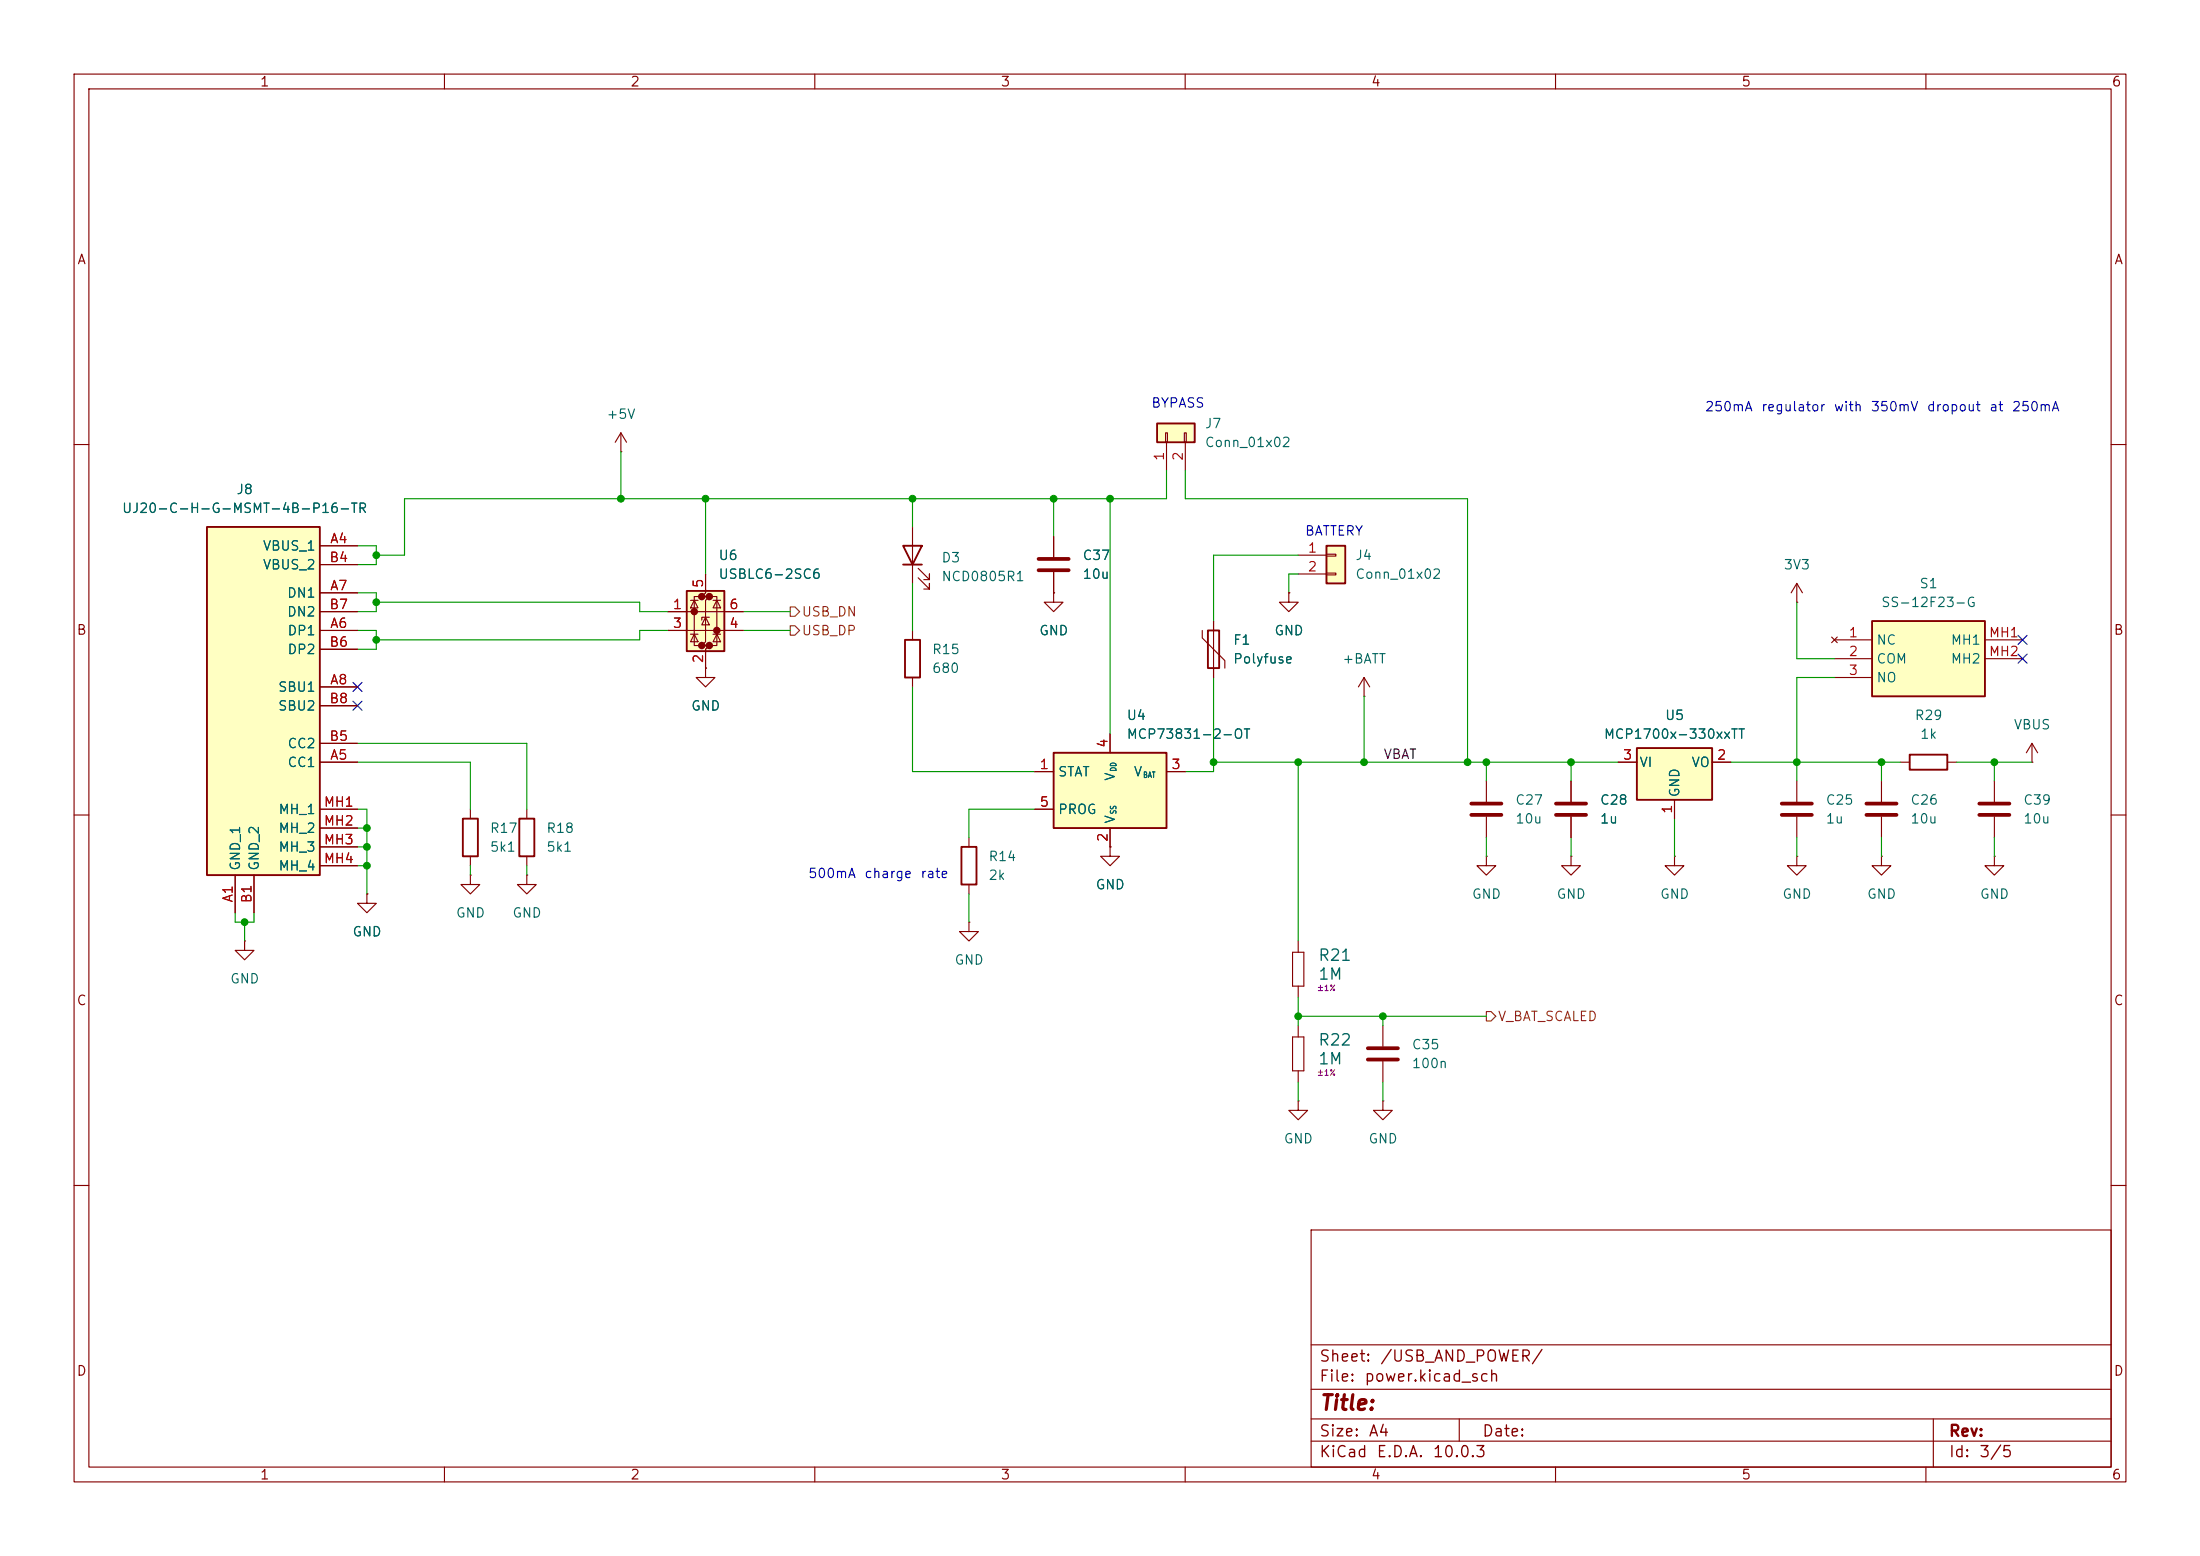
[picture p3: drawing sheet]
<svg xmlns="http://www.w3.org/2000/svg" width="297mm" height="210mm" viewBox="0 0 297 210" stroke-linecap="round" stroke-linejoin="round" font-family="sans-serif">
<g fill="none" stroke="#840000" stroke-width=".15">
<path d="M10 10h277v190h-277zM12 12h273v186h-273zM60 10v2M110 10v2M160 10v2M210 10v2M260 10v2M10 60h2M285 60h2M10 110h2M285 110h2M10 160h2"/>
<path d="M177 166h108v32h-108zM285 160h2M60 198v2M110 198v2M160 198v2M177 194.5h108M177 191.5h108M177 187.5h108M177 181.5h108M197 191.5v3M210 198v2M260 198v2"/>
<path d="M261 191.5v6.5"/>
</g>
<path d="M92.7 79.8h5.1v8.1h-5.1z" fill="#ffffc2"/>
<g fill="#840000" stroke="#840000" stroke-width=".51">
<circle cx="93.7" cy="82.5" r=".25"/>
<circle cx="94.7" cy="80.5" r=".25"/>
<circle cx="94.7" cy="87.1" r=".25"/>
<circle cx="95.8" cy="80.5" r=".25"/>
<circle cx="95.8" cy="87.1" r=".25"/>
<circle cx="96.8" cy="85.1" r=".25"/>
</g>
<g fill="none" stroke="#840000" stroke-width=".15">
<path d="M95.2 77.5v2.5l-.5 .5h1.1l-.6 .5v5.6l-.5 .5h1.1l-.6 .5v2.6M242.6 78.7l-.8 1.3M242.6 78.7l.7 1.3M242.6 78.7v2.6M90.2 82.6h10.1M90.2 85.1h10.1M93.2 85.6h1M93.2 81h1M93.7 81l.5 1h-1zM93.7 85.6l.5 1h-1zM94.7 80.5h-1v6.6h1M95.2 83.3l.6 1h-1.1z"/>
<path d="M95.8 83.3h-1.1v.4M95.8 80.5h1v6.6h-1M96.3 85.6h1M96.3 81h1M96.8 81l.5 1h-1zM96.8 85.6l.5 1h-1zM242.6 81.3h.1M63.5 109.2v1.3M63.5 115.6v1.2M71.1 109.2v1.3M71.1 115.6v1.2M130.8 113v1.3"/>
<path d="M130.8 119.4v1.3M200.7 115.6v1.2h1.2l-1.2 1.3-1.3-1.3h1.3M200.7 115.6h.1M200.7 105.4v2.8M200.7 110.2v2.8M212.1 115.6v1.2h1.3l-1.3 1.3-1.3-1.3h1.3M212.1 115.6h.1M269.2 115.6v1.2h1.3l-1.3 1.3-1.2-1.3h1.2M269.2 115.6h.1M269.2 105.4v2.8M269.2 110.2v2.8M274.3 102.9h.1"/>
<path d="M274.3 100.3l-.7 1.3M274.3 100.3l.8 1.3M274.3 100.3v2.6M33 127v1.3h1.3l-1.3 1.2-1.3-1.2h1.3M33 127h.1M49.5 120.7v1.2h1.3l-1.3 1.3-1.2-1.3h1.2M49.5 120.7h.1M130.8 124.5v1.2h1.3l-1.3 1.3-1.3-1.3h1.3M130.8 124.5h.1M174.5 140h1.5v4.5h-1.5zM175.3 138.4v1.6M186.7 138.4v2.8"/>
<path d="M175.3 148.6v1.3h1.2l-1.2 1.2-1.3-1.2h1.3M175.3 148.6h.1M175.3 144.5v1.6M186.7 148.6v1.3h1.3l-1.3 1.2-1.3-1.2h1.3M186.7 148.6h.1M186.7 143.3v2.8"/>
</g>
<path d="M92.7 79.8h5.1v8.1h-5.1zM62.5 110.5h2v5.1h-2zM70.1 110.5h2v5.1h-2zM129.8 114.3h2v5.1h-2z" fill="none" stroke="#840000" stroke-width=".25"/>
<path d="M198.6 108.5h4.1M198.6 110h4.1M267.2 108.5h4.1M267.2 110h4.1M184.7 143h4M184.7 141.5h4" fill="none" stroke="#840000" stroke-width=".51"/>
<path d="M252.7 83.8h15.3v10.2h-15.3z" fill="#ffffc2"/>
<path d="M252.7 83.8h15.3v10.2h-15.3zM257.8 101.9h5.1v2h-5.1z" fill="none" stroke="#840000" stroke-width=".25"/>
<path d="M247.3 86l.7 .7M247.6 86.4h5.1M247.6 88.9h5.1M247.6 91.4h5.1M248 86l-.7 .7M268 86.4h5M268 88.9h5M256.5 102.9h1.3M262.9 102.9h1.3" fill="none" stroke="#840000" stroke-width=".15"/>
<path d="M27.9 71.1h15.3v47h-15.3z" fill="#ffffc2"/>
<path d="M27.9 71.1h15.3v47h-15.3z" fill="none" stroke="#840000" stroke-width=".25"/>
<g fill="none" stroke="#840000" stroke-width=".15">
<path d="M43.2 73.7h5.1M43.2 76.2h5.1M43.2 85.1h5.1M43.2 80h5.1M43.2 92.7h5.1M43.2 87.6h5.1M43.2 82.6h5.1M43.2 95.3h5.1M31.7 118.1v5.1M34.3 118.1v5.1M43.2 102.9h5.1M43.2 100.3h5.1"/>
<path d="M43.2 109.2h5.1M43.2 111.8h5.1M43.2 114.3h5.1M43.2 116.8h5.1"/>
</g>
<path d="M156.2 57.2h5.1v2.5h-5.1z" fill="#ffffc2"/>
<path d="M156.2 57.2h5.1v2.5h-5.1z" fill="none" stroke="#840000" stroke-width=".25"/>
<path d="M157.4 58.4h.2v1.3h-.2zM157.5 59.7v3.8M159.9 58.4h.2v1.3h-.2zM160 59.7v3.8" fill="none" stroke="#840000" stroke-width=".15"/>
<path d="M179.1 73.7h2.5v5h-2.5z" fill="#ffffc2"/>
<path d="M179.1 73.7h2.5v5h-2.5zM163.1 85.1h1.5v5.1h-1.5z" fill="none" stroke="#840000" stroke-width=".25"/>
<g fill="none" stroke="#840000" stroke-width=".15">
<path d="M83.8 58.4l-.7 1.3M83.8 58.4l.8 1.3M83.8 58.4v2.6M83.8 61h.1M175.3 74.9h3.8M175.3 77.5h3.8M179.1 74.8h1.2v.3h-1.2zM179.1 77.3h1.2v.3h-1.2zM162.3 85.1v1l3.1 3.1v1M163.8 83.8v7.6M174 80v1.3h1.3l-1.3 1.3-1.3-1.3h1.3M174 80h.1"/>
<path d="M212.1 105.4v2.8M212.1 110.2v2.8M226.1 115.6v1.2h1.2l-1.2 1.3-1.3-1.3h1.3M226.1 115.6h.1"/>
</g>
<path d="M210.1 108.5h4M210.1 110h4" fill="none" stroke="#840000" stroke-width=".51"/>
<path d="M221 101h10.1v7h-10.1z" fill="#ffffc2"/>
<path d="M221 101h10.1v7h-10.1z" fill="none" stroke="#840000" stroke-width=".25"/>
<g fill="none" stroke="#840000" stroke-width=".15">
<path d="M142.2 72.4v2.8M142.2 77.2v2.8M142.2 80v1.3h1.3l-1.3 1.3-1.2-1.3h1.2M142.2 80h.1M218.4 102.9h2.6M226.1 108v2.5M231.1 102.9h2.6M242.6 115.6v1.2h1.2l-1.2 1.3-1.3-1.3h1.3M242.6 115.6h.1M242.6 105.4v2.8M242.6 110.2v2.8M254 115.6v1.2h1.3l-1.3 1.3-1.3-1.3h1.3"/>
<path d="M254 115.6h.1"/>
</g>
<path d="M140.2 75.4h4.1M140.2 77h4.1M240.5 108.5h4.1M240.5 110h4.1" fill="none" stroke="#840000" stroke-width=".51"/>
<path d="M142.2 101.6h15.3v10.2h-15.3z" fill="#ffffc2"/>
<path d="M121.9 73.7h2.6l-1.3 2.5zM121.9 76.2h2.6M122.2 86.4h2v5h-2zM142.2 101.6h15.3v10.2h-15.3z" fill="none" stroke="#840000" stroke-width=".25"/>
<g fill="none" stroke="#840000" stroke-width=".15">
<path d="M43.2 73.7h5.1M43.2 76.2h5.1M95.2 77.5v2.5M123.2 71.1v7.6M124 78l1.5 1.5v-.8v.8h-.8M124 76.7l1.5 1.5v-.7v.7h-.8M142.2 72.4v2.8M142.2 77.2v2.8M43.2 82.6h5.1M43.2 85.1h5.1M43.2 80h5.1M43.2 92.7h5.1"/>
<path d="M43.2 87.6h5.1M43.2 95.3h5.1M90.2 82.6h2.5M90.2 85.1h2.5M95.2 90.2v1.2h1.3l-1.3 1.3-1.2-1.3h1.2M95.2 90.2h.1M95.2 87.6v2.6M97.8 82.6h2.5M97.8 85.1h2.5M123.2 85.1v1.3M123.2 91.4v1.3M142.2 80h.1"/>
<path d="M149.9 99.1v2.5M163.8 83.8v1.3M163.8 90.2v1.2M174 80h.1M184.1 94h.1M184.1 91.4l-.7 1.3M184.1 91.4l.8 1.3M184.1 91.4v2.6M31.7 118.1v5.1M34.3 118.1v5.1M43.2 109.2h5.1M43.2 102.9h5.1"/>
<path d="M43.2 100.3h5.1M43.2 111.8h5.1M43.2 114.3h5.1M43.2 116.8h5.1M63.5 118.1v1.3h1.3l-1.3 1.3-1.3-1.3h1.3M63.5 118.1h.1M71.1 118.1v1.3h1.3l-1.3 1.3-1.3-1.3h1.3M71.1 118.1h.1M139.7 104.1h2.5M139.7 109.2h2.5M149.9 114.3v1.3h1.2l-1.2 1.2-1.3-1.2h1.3M149.9 114.3h.1"/>
<path d="M149.9 111.8v2.5M157.5 104.1h2.5M212.1 105.4v2.8M212.1 110.2v2.8M218.4 102.9h2.6M226.1 108v2.5M231.1 102.9h2.6M254 105.4v2.8M254 110.2v2.8M49.5 120.7h.1M174.5 128.5h1.5v4.6h-1.5zM175.3 127v1.5"/>
<path d="M175.3 133.1v1.5"/>
</g>
<path d="M252 108.5h4M252 110h4" fill="none" stroke="#840000" stroke-width=".51"/>
<path d="M106.7 81.9h.6l.6 .7-.6 .6h-.6zM106.7 84.5h.6l.6 .6-.6 .6h-.6zM200.7 136.5h.6l.6 .7-.6 .6h-.6z" fill="none" stroke="#725600" stroke-width=".15"/>
<g fill="none" stroke="#009600" stroke-width=".15">
<path d="M48.3 73.7h2.5v2.5h-2.5M83.8 61v6.3M95.2 67.3v10.2M123.2 67.3v3.8M123.2 78.7v6.4M142.2 67.3v5.1M149.9 67.3v31.8M157.5 63.5v3.8h-102.9v7.6h-3.8M160 63.5v3.8h38.1v35.6M175.3 77.5h-1.3v2.5M175.3 74.9h-11.5v8.9M48.3 85.1h2.5v2.5h-2.5"/>
<path d="M48.3 80h2.5v2.6h-2.5M50.8 81.3h35.6v1.3h3.8M90.2 85.1h-3.8v1.3h-35.6M100.3 85.1h6.4M100.3 82.6h6.4M123.2 92.7v11.4h16.5M163.8 91.4v12.7h-3.8M184.1 94v8.9M242.6 81.3v7.6h5M247.6 91.4h-5v14M48.3 102.9h15.2v6.3M48.3 109.2h1.2v11.5"/>
<path d="M48.3 116.8h1.2M48.3 100.3h22.8v8.9M48.3 111.8h1.2M48.3 114.3h1.2M63.5 116.8v1.3M71.1 116.8v1.3M139.7 109.2h-8.9v3.8M163.8 102.9h54.6M175.3 102.9v24.1M200.7 102.9v2.5M200.7 113v2.6M212.1 102.9v2.5"/>
<path d="M212.1 113v2.6M226.1 110.5v5.1M233.7 102.9h22.8M242.6 113v2.6M254 102.9v2.5M254 113v2.6M264.2 102.9h10.1M269.2 102.9v2.5M269.2 113v2.6M31.7 123.2v1.3h2.6v-1.3M33 124.5v2.5M130.8 120.7v3.8"/>
<path d="M175.3 134.6v3.8M175.3 137.2h25.4M186.7 137.2v1.2M175.3 146.1v2.5M186.7 146.1v2.5"/>
</g>
<path d="M47.7 92.1l1.2 1.2M47.7 94.6l1.2 1.3M48.9 92.1l-1.2 1.2M48.9 94.6l-1.2 1.3M272.4 88.3l1.3 1.2M272.4 85.8l1.3 1.2M273.7 88.3l-1.3 1.2M273.7 85.8l-1.3 1.2" fill="none" stroke="#000084" stroke-width=".15"/>
<g fill="#009600" stroke="#009600" stroke-width=".14">
<circle cx="212.1" cy="102.9" r=".46"/>
<circle cx="269.2" cy="102.9" r=".46"/>
<circle cx="242.6" cy="102.9" r=".46"/>
<circle cx="254" cy="102.9" r=".46"/>
<circle cx="95.2" cy="67.3" r=".46"/>
<circle cx="83.8" cy="67.3" r=".46"/>
<circle cx="123.2" cy="67.3" r=".46"/>
<circle cx="50.8" cy="86.4" r=".46"/>
<circle cx="49.5" cy="116.8" r=".46"/>
<circle cx="49.5" cy="114.3" r=".46"/>
<circle cx="50.8" cy="81.3" r=".46"/>
<circle cx="33" cy="124.5" r=".46"/>
<circle cx="49.5" cy="111.8" r=".46"/>
<circle cx="50.8" cy="74.9" r=".46"/>
<circle cx="142.2" cy="67.3" r=".46"/>
<circle cx="184.1" cy="102.9" r=".46"/>
<circle cx="149.9" cy="67.3" r=".46"/>
<circle cx="163.8" cy="102.9" r=".46"/>
<circle cx="175.3" cy="137.2" r=".46"/>
<circle cx="175.3" cy="102.9" r=".46"/>
<circle cx="198.1" cy="102.9" r=".46"/>
<circle cx="200.7" cy="102.9" r=".46"/>
<circle cx="186.7" cy="137.2" r=".46"/>
</g>
<text font-size="2" fill="#840000" x="178" y="190.8">Title:</text>
<g font-size="1.5" fill="#006464">
<text x="177.9" y="130.1">R21</text>
<text x="177.9" y="132.6">1M</text>
<text x="177.9" y="141.5">R22</text>
<text x="177.9" y="144">1M</text>
</g>
<g font-size="1.5" fill="#840000">
<text x="178" y="184.2">Sheet:</text>
<text x="186.2" y="184.2">/USB_AND_POWER/</text>
<text x="178" y="186.9">File:</text>
<text x="184.1" y="186.9">power.kicad_sch</text>
<text x="178" y="197.1">KiCad</text>
<text x="178" y="194.3">Size:</text>
<text x="184.7" y="194.3">A4</text>
<text x="185.7" y="197.1">E.D.A.</text>
<text x="193.3" y="197.1">10.0.3</text>
<text x="200" y="194.3">Date:</text>
<text x="263" y="194.3">Rev:</text>
<text x="263" y="197.1">Id:</text>
<text x="267.1" y="197.1">3/5</text>
</g>
<g font-size="1.3" fill="#840000">
<text x="35" y="12">1</text>
<text x="85" y="12">2</text>
<text x="135" y="12">3</text>
<text x="185" y="12">4</text>
<text x="235" y="12">5</text>
<text x="285" y="12">6</text>
<text x="10.3" y="36">A</text>
<text x="285.3" y="36">A</text>
<text x="10.3" y="86">B</text>
<text x="285.3" y="86">B</text>
<text x="10.3" y="136">C</text>
<text x="285.3" y="136">C</text>
<text x="10.3" y="186">D</text>
<text x="285.3" y="186">D</text>
<text x="35" y="200">1</text>
<text x="85" y="200">2</text>
<text x="135" y="200">3</text>
<text x="185" y="200">4</text>
<text x="235" y="200">5</text>
<text x="285" y="200">6</text>
</g>
<g font-size="1.3" fill="#006464">
<text x="81.8" y="56.9">+5V</text>
<text x="162.6" y="58.1">J7</text>
<text x="162.6" y="60.7">Conn_01x02</text>
<text x="16.4" y="69.6">UJ20-C-H-G-MSMT-4B-P16-TR</text>
<text x="31.8" y="67">J8</text>
<text x="35.4" y="74.6">VBUS_1</text>
<text x="35.4" y="77.2">VBUS_2</text>
<text x="96.9" y="75.9">U6</text>
<text x="127" y="76.2">D3</text>
<text x="146.1" y="75.9">C37</text>
<text x="182.9" y="75.9">J4</text>
<text x="240.7" y="77.2">3V3</text>
<text x="38.7" y="81">DN1</text>
<text x="38.7" y="83.5">DN2</text>
<text x="96.9" y="78.4">USBLC6-2SC6</text>
<text x="127" y="78.8">NCD0805R1</text>
<text x="146.1" y="78.4">10u</text>
<text x="182.9" y="78.4">Conn_01x02</text>
<text x="253.9" y="82.3">SS-12F23-G</text>
<text x="259" y="79.7">S1</text>
<text x="38.7" y="86.1">DP1</text>
<text x="38.7" y="88.6">DP2</text>
<text x="125.7" y="88.6">R15</text>
<text x="140.2" y="86.1">GND</text>
<text x="166.4" y="87.3">F1</text>
<text x="166.4" y="89.9">Polyfuse</text>
<text x="172" y="86.1">GND</text>
<text x="181.1" y="89.9">+BATT</text>
<text x="253.2" y="87.3">NC</text>
<text x="253.2" y="89.9">COM</text>
<text x="263.3" y="87.3">MH1</text>
<text x="263.3" y="89.9">MH2</text>
<text x="37.4" y="93.7">SBU1</text>
<text x="125.7" y="91.1">680</text>
<text x="253.2" y="92.4">NO</text>
<text x="37.4" y="96.2">SBU2</text>
<text x="38.7" y="101.3">CC2</text>
<text x="93.2" y="96.2">GND</text>
<text x="152" y="100">MCP73831-2-OT</text>
<text x="152" y="97.5">U4</text>
<text x="216.4" y="100">MCP1700x-330xxTT</text>
<text x="224.7" y="97.5">U5</text>
<text x="258.4" y="97.5">R29</text>
<text x="259.1" y="100">1k</text>
<text x="271.8" y="98.8">VBUS</text>
<text x="38.7" y="103.8">CC1</text>
<text x="142.7" y="105.1">STAT</text>
<text x="150.8" y="105.5" transform="rotate(-90 150.8 105.5)">V</text>
<text x="153" y="105.1">V</text>
<text x="221.2" y="103.8">VI</text>
<text x="227" y="107.7" transform="rotate(-90 227 107.7)">GND</text>
<text x="228.3" y="103.8">VO</text>
<text x="37.5" y="110.2">MH_1</text>
<text x="37.5" y="112.7">MH_2</text>
<text x="66" y="112.7">R17</text>
<text x="73.7" y="112.7">R18</text>
<text x="142.7" y="110.2">PROG</text>
<text x="150.8" y="111.3" transform="rotate(-90 150.8 111.3)">V</text>
<text x="204.5" y="108.9">C27</text>
<text x="204.5" y="111.5">10u</text>
<text x="215.9" y="111.5">1u</text>
<text x="215.9" y="108.9">C28</text>
<text x="246.4" y="111.5">1u</text>
<text x="246.4" y="108.9">C25</text>
<text x="257.8" y="108.9">C26</text>
<text x="257.8" y="111.5">10u</text>
<text x="273.1" y="108.9">C39</text>
<text x="273.1" y="111.5">10u</text>
<text x="32.7" y="117.6" transform="rotate(-90 32.7 117.6)">GND_1</text>
<text x="35.3" y="117.6" transform="rotate(-90 35.3 117.6)">GND_2</text>
<text x="37.5" y="115.3">MH_3</text>
<text x="37.5" y="117.8">MH_4</text>
<text x="66" y="115.3">5k1</text>
<text x="73.7" y="115.3">5k1</text>
<text x="133.4" y="116.5">R14</text>
<text x="133.4" y="119.1">2k</text>
<text x="61.5" y="124.2">GND</text>
<text x="69.1" y="124.2">GND</text>
<text x="147.8" y="120.4">GND</text>
<text x="198.6" y="121.6">GND</text>
<text x="210.1" y="121.6">GND</text>
<text x="224" y="121.6">GND</text>
<text x="240.5" y="121.6">GND</text>
<text x="252" y="121.6">GND</text>
<text x="267.2" y="121.6">GND</text>
<text x="47.5" y="126.7">GND</text>
<text x="128.8" y="130.5">GND</text>
<text x="31" y="133.1">GND</text>
<text x="190.5" y="141.9">C35</text>
<text x="190.5" y="144.5">100n</text>
<text x="173.2" y="154.6">GND</text>
<text x="184.7" y="154.6">GND</text>
</g>
<g font-size="1.3" fill="#0000c2">
<text x="155.3" y="55.3">BYPASS</text>
<text x="230.1" y="55.8">250mA</text>
<text x="237.7" y="55.8">regulator</text>
<text x="247.5" y="55.8">with</text>
<text x="252.5" y="55.8">350mV</text>
<text x="260" y="55.8">dropout</text>
<text x="268.5" y="55.8">at</text>
<text x="271.5" y="55.8">250mA</text>
<text x="176.1" y="72.6">BATTERY</text>
<text x="109" y="118.8">500mA</text>
<text x="116.6" y="118.8">charge</text>
<text x="124.2" y="118.8">rate</text>
</g>
<g font-size="1.3" fill="#a90000">
<text x="157.5" y="62.3" transform="rotate(-90 157.5 62.3)">1</text>
<text x="160" y="62.3" transform="rotate(-90 160 62.3)">2</text>
<text x="44.4" y="76.2">B4</text>
<text x="44.5" y="73.6">A4</text>
<text x="176.5" y="74.9">1</text>
<text x="176.5" y="77.4">2</text>
<text x="44.4" y="82.5">B7</text>
<text x="44.5" y="80">A7</text>
<text x="90.7" y="82.5">1</text>
<text x="95.2" y="79.4" transform="rotate(-90 95.2 79.4)">5</text>
<text x="98.4" y="82.5">6</text>
<text x="44.4" y="87.6">B6</text>
<text x="44.5" y="85.1">A6</text>
<text x="90.7" y="85.1">3</text>
<text x="95.2" y="89.6" transform="rotate(-90 95.2 89.6)">2</text>
<text x="98.4" y="85.1">4</text>
<text x="249.5" y="86.3">1</text>
<text x="249.5" y="88.9">2</text>
<text x="268.4" y="86.3">MH1</text>
<text x="268.4" y="88.9">MH2</text>
<text x="44.4" y="95.2">B8</text>
<text x="44.5" y="92.7">A8</text>
<text x="249.5" y="91.4">3</text>
<text x="44.4" y="100.3">B5</text>
<text x="149.8" y="101" transform="rotate(-90 149.8 101)">4</text>
<text x="44.5" y="102.8">A5</text>
<text x="140.3" y="104.1">1</text>
<text x="158" y="104.1">3</text>
<text x="219" y="102.8">3</text>
<text x="231.7" y="102.8">2</text>
<text x="43.6" y="109.2">MH1</text>
<text x="43.6" y="111.7">MH2</text>
<text x="140.3" y="109.2">5</text>
<text x="149.8" y="113.7" transform="rotate(-90 149.8 113.7)">2</text>
<text x="226" y="109.9" transform="rotate(-90 226 109.9)">1</text>
<text x="43.6" y="114.3">MH3</text>
<text x="43.6" y="116.8">MH4</text>
<text x="31.7" y="121.9" transform="rotate(-90 31.7 121.9)">A1</text>
<text x="34.3" y="122" transform="rotate(-90 34.3 122)">B1</text>
</g>
<g font-size="1.3" fill="#725600">
<text x="108.1" y="83.5">USB_DN</text>
<text x="108.1" y="86.1">USB_DP</text>
<text x="202.1" y="138.1">V_BAT_SCALED</text>
</g>
<text font-size="1.3" fill="#0f0f0f" x="186.7" y="102.7">VBAT</text>
<g font-size=".8" fill="#006464">
<text x="150.9" y="104.2" transform="rotate(-90 150.9 104.2)">DD</text>
<text x="154.3" y="105.2">BAT</text>
<text x="150.9" y="110" transform="rotate(-90 150.9 110)">SS</text>
</g>
<g font-size=".8" fill="#840084">
<text x="177.7" y="133.9">±1%</text>
<text x="177.7" y="145.4">±1%</text>
</g>
</svg>
